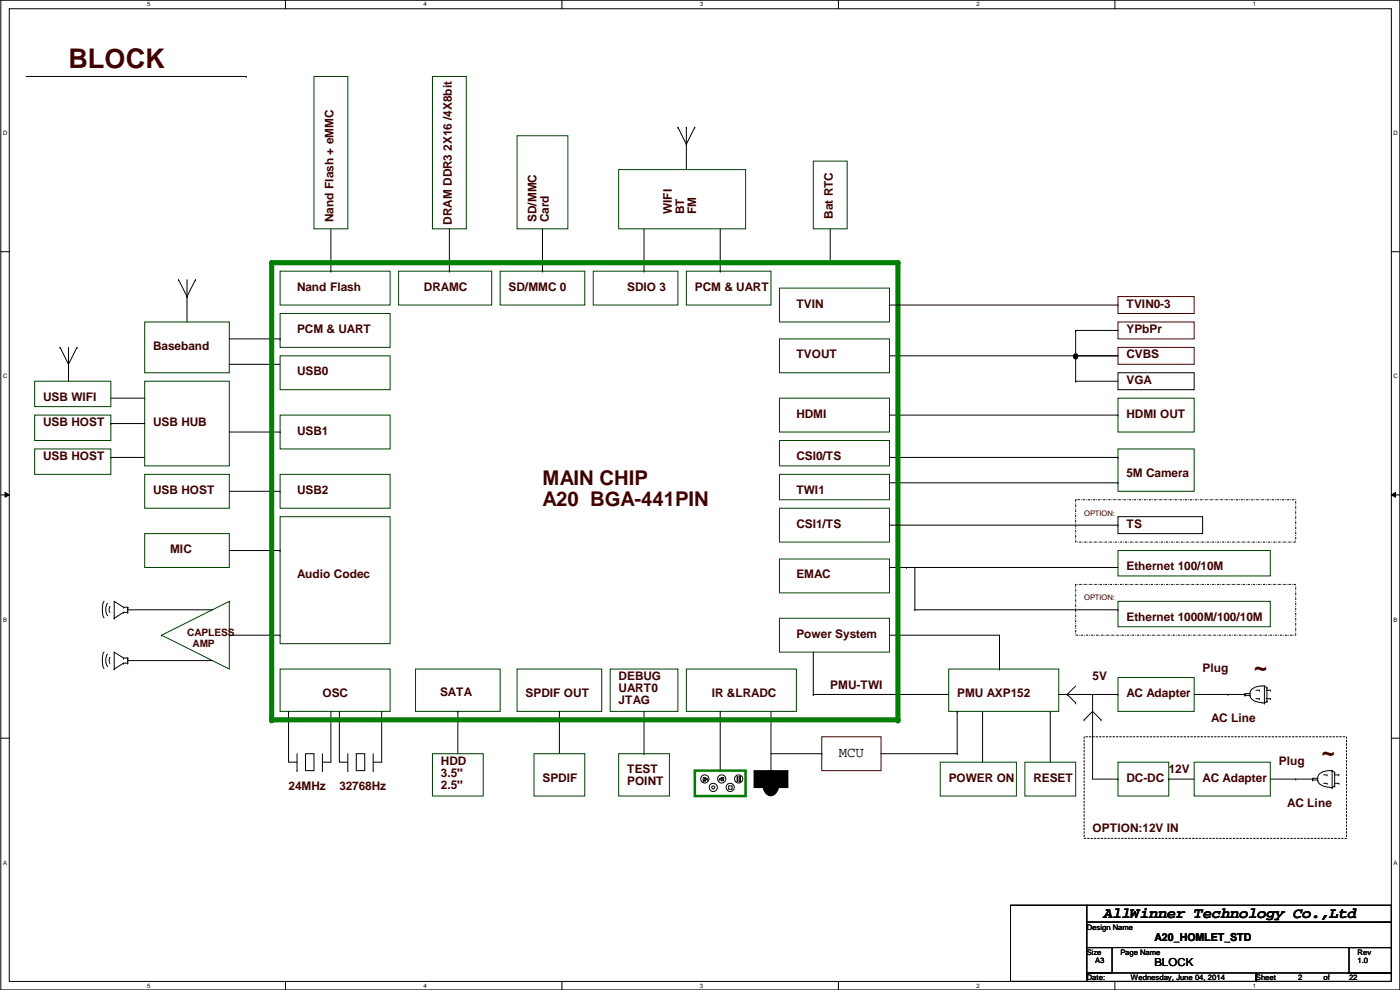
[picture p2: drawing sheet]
<svg xmlns="http://www.w3.org/2000/svg" width="420mm" height="297mm" viewBox="0 0 420 297" stroke-linecap="round" stroke-linejoin="round" font-family="sans-serif">
<path d="M.2 .1h419.9v296.9h-419.9zM2.8 2.6h414.8v291.9h-414.8z" fill="none" stroke="#000" stroke-width=".3"/>
<g fill="#fff">
<path d="M44.2 .3h1v2.1h-1z"/>
<path d="M44.2 294.7h1v2.1h-1z"/>
</g>
<path d="M85.7 .1v2.5M85.7 294.5v2.5" fill="none" stroke="#000" stroke-width=".3"/>
<g fill="#fff">
<path d="M127.1 .3h1v2.1h-1z"/>
<path d="M127.1 294.7h1v2.1h-1z"/>
</g>
<path d="M168.6 .1v2.5M168.6 294.5v2.5" fill="none" stroke="#000" stroke-width=".3"/>
<g fill="#fff">
<path d="M210 .3h1.1v2.1h-1.1z"/>
<path d="M210 294.7h1.1v2.1h-1.1z"/>
</g>
<path d="M251.6 .1v2.5M251.6 294.5v2.5" fill="none" stroke="#000" stroke-width=".3"/>
<g fill="#fff">
<path d="M293 .3h1v2.1h-1z"/>
<path d="M293 294.7h1v2.1h-1z"/>
</g>
<path d="M334.6 .1v2.5M334.6 294.5v2.5" fill="none" stroke="#000" stroke-width=".3"/>
<g fill="#fff">
<path d="M376 .3h1v2.1h-1z"/>
<path d="M376 294.7h1v2.1h-1z"/>
<path d="M.9 39h1.3v2.1h-1.3z"/>
<path d="M418.2 39h1.3v2.1h-1.3z"/>
<path d="M.9 111.9h1.3v2.1h-1.3z"/>
<path d="M418.2 111.9h1.3v2.1h-1.3z"/>
</g>
<path d="M.2 75.5h2.6M417.6 75.5h2.5" fill="none" stroke="#000" stroke-width=".3"/>
<g fill="#fff">
<path d="M.9 184.9h1.2v2h-1.2z"/>
<path d="M418.2 184.9h1.2v2h-1.2z"/>
</g>
<path d="M.2 148.5h2.6M1.5 147.7l1.3 .8-1.3 .7zM417.6 148.5l1.2-.8v1.5zM417.6 148.5h2.5" fill="none" stroke="#000" stroke-width=".3"/>
<path d="M1.5 147.7l1.3 .8-1.3 .7zM417.6 148.5l1.2-.8v1.5z" fill="#000"/>
<g fill="#fff">
<path d="M.9 257.9h1.1v2h-1.1z"/>
<path d="M418.2 257.9h1.1v2h-1.1z"/>
</g>
<g fill="none" stroke="#000" stroke-width=".3">
<path d="M7.9 22.9h66M73.9 22.9h.1M203.4 38.2h.1M203.4 38.2l2.6 5.1M206 38.2h.1M206 38.2v12.7M208.5 38.2h.1M208.5 38.2l-2.5 5.1M206 43.3h.1M99.3 68.7v12.7M134.9 68.7v12.7M162.8 68.7v12.7"/>
<path d="M193.3 68.7v12.7M216.1 68.7v12.7M249.2 78.8h.1M249.2 68.7v10.1M53.6 83.9h.1M53.6 83.9l2.5 5.1M56.1 89h.1M56.1 89v7.6M58.7 83.9h.1M58.7 83.9l-2.6 5.1M99.3 81.4h.1M134.9 81.4h.1"/>
<path d="M162.8 81.4h.1M193.3 81.4h.1M216.1 81.4h.1M322.8 99.1h.1M322.8 99.1h12.7M322.8 99.1v15.3M18 104.2h.1M18 104.2l2.6 5.1M20.6 109.3h.1M20.6 104.2v10.2M23.1 104.2h.1M23.1 104.2l-2.5 5.1"/>
<path d="M33.3 119.5h10.1M43.4 119.5h.1M68.8 109.3h.1M68.8 109.3h15.3M68.8 101.7h15.3M84.1 101.7h.1M266.9 106.8h.1M266.9 106.8h68.6M322.8 114.4h.1M322.8 106.8h.1M322.8 114.4h12.7M335.5 111.8h22.9v5.1h-22.9z"/>
<path d="M33.3 137.2h.1M33.3 127.1h.1M33.3 137.2h10.1M33.3 127.1h10.1M68.8 129.6h15.3M84.1 129.6h.1M266.9 137.2h68.6M266.9 124.5h68.6M335.5 124.5h.1M335.5 137.2h.1M68.8 147.4h15.3M84.1 147.4h.1"/>
<path d="M266.9 144.9h68.6M335.5 155h25.4v5.1h-25.4zM335.5 144.9h.1M68.8 165.2h15.3M84.1 165.2h.1M266.9 170.3h.1M266.9 170.3h68.6M272 170.3h.1M274.6 170.3v12.7M31.2 180.4a6.2 6.2 0 0 0 0 4.9M31.2 195.7a6.2 6.2 0 0 0 0 4.9M32.2 181a3.4 3.4 0 0 0 .1 3.7"/>
<path d="M32.2 196.3a3.4 3.4 0 0 0 .1 3.7M33 181.9l-.2 1 .2 .9M33 197.2l-.2 .9 .2 1M34.3 185.5h.1M37.1 183.7h.1M37.1 182.2h.1M37.1 199h.1M37.1 197.4h.1M37.1 182.2h1.2M37.1 183.7l-2.8 1.8M37.1 182.2l-2.8-1.8v5.1M37.1 197.4l-2.8-1.7v5"/>
<path d="M37.1 183.7h1.2M37.1 199h1.2M37.1 197.4h1.2M37.1 199l-2.8 1.7M38.3 182.2h.1M38.3 183.7h.1M38.3 199h.1M38.3 197.4h.1M38.3 198.2h.1M38.3 183h.1M38.3 182.2v1.5M38.3 197.4v1.6"/>
<path d="M38.3 198.2h25.4M38.3 183h25.4M68.8 190.6h15.3M84.1 190.6h.1M244.1 195.7v12.7M266.9 190.6h33.1M274.6 183h.1M274.6 183h60.9M300 190.6h.1M300 190.6v10.1M335.5 183h.1M34.3 200.7h.1"/>
<path d="M86.6 213.4v15.3h2.5M99.3 213.4v15.3h-2.5M101.8 213.4v15.3h2.6M114.5 213.4v15.3h-2.5M137.4 213.4h.1M137.4 213.4v12.7M167.9 213.4h.1M167.9 213.4v12.7M193.3 213.4v12.7M216.1 213.4v17.8M231.4 213.4v17.8M244.1 208.4h.1"/>
<path d="M244.1 208.4h40.6M287.3 213.4h.1M287.3 213.4v12.7M294.9 213.4h.1M294.9 213.4v15.3M300 200.7h.1M315.2 213.4h.1M315.2 213.4v15.3M317.7 208.4h17.8M320.3 208.4h.1M320.3 208.4l2.5 2.5M322.8 210.9h.1"/>
<path d="M322.8 205.8l-2.5 2.6M325.4 216h.1M325.4 216l2.5-2.6 2.5 2.6M327.9 208.4h.1M327.9 208.4v25.4h7.6M330.4 216h.1M335.5 208.4h.1M358.4 208.4h15.2M368.5 208.4h.1M373.6 208.4h.1M373.6 208.6h.1M373.6 208.6h1.5"/>
<path d="M375.1 208.6v.1a2.77 2.77 0 0 0 2.8 2l.8 .1M375.1 208.6h.1M375.1 208.1h.1M375.1 208.1h-1.5v.5M376.9 209.6h1M376.9 207.1h1M377.9 209.6h.1M377.9 207.1h.1M378.7 210.9h.8M379.5 210.9h.1M379.5 205.8h.1M379.5 205.8h-.8a3.2 3.2 0 0 0-3.6 2.1v.2"/>
<path d="M379.5 205.8l.7 .5M379.5 205.8v5.1M380 209.6h1.2M380 207.1h1.2M380.2 206.3h.1M380.2 210.4h.1M380.2 206.3v4.1M380.2 210.4l-.7 .5M381.2 209.6h.1M381.2 207.1h.1M.2 221.5h2.6M89.1 231.2h.1"/>
<path d="M89.1 226.1v5.1M91.7 226.1h2.5v5.1h-2.5zM96.8 231.2h.1M96.8 226.1v5.1M104.4 231.2h.1M104.4 226.1v5.1M106.9 226.1h2.6v5.1h-2.6zM112 231.2h.1M112 226.1v5.1M193.3 226.1h.1M211.1 234.3h.1M211.6 234.3h.1"/>
<path d="M211.6 233.5h.1M211.6 234h.1M211.6 233.5l-.5-.2v1M211.6 234l-.5 .3M212.3 233.8h.1M212.3 233.8l-.7-.5v1M212.3 233.8l-.7 .5M215.9 233.8h.1M216.1 231.2h.1M216.7 233.5h.1M216.7 233.3h.1M216.7 234h.1"/>
<path d="M216.7 233.3v1l-.8-.5M216.7 233.3l-.8 .5M217.2 233.3h.1M217.2 233.3l-.5 .2M217.2 233.3v1l-.5-.3M218.7 235.8h1v1h-1zM221.2 233h.3v1.5h-.3zM222 233h.2v1.5h-.2zM226.3 231.2h10.2v5.1h-10.2zM229.8 232a2.07 2.07 0 0 1 2-.7 2.07 2.07 0 0 1 1.6 1.5 4.4 4.4 0 0 1-1.6 5.9 2.72 2.72 0 0 1-2.9-3 5 5 0 0 1 .9-3.7zM231.4 231.2h.1M231.4 226.1h15.2"/>
<path d="M246.6 226.1h.1M264.4 226.1h22.9M287.3 226.1h.1M335.5 233.8h.1M350.8 233.8h.1M350.8 233.8h7.6M381.2 233.8h12.7M388.9 233.8h.1M393.9 233.8h.1M393.9 234h.1M393.9 234h1.6M395.5 234v.1a2.77 2.77 0 0 0 2.7 2l.8 .1"/>
<path d="M395.5 233.5h.1M395.5 234h.1M395.5 233.5h-1.6v.5M397.2 232.5h1.1M397.2 235h1.1M398.3 232.5h.1M398.3 235h.1M399 236.3h.8M399.8 231.2h-.8a3.2 3.2 0 0 0-3.5 2.1v.2M399.8 236.3h.1M399.8 231.2h.1M399.8 231.2l.7 .5"/>
<path d="M399.8 231.2v5.1M400.5 235.8h.1M400.5 231.7h.1M400.5 231.7v4.1M400.5 235.8l-.7 .5M400.5 232.5h1.3M400.5 235h1.3M401.8 235h.1M401.8 232.5h.1M417.6 221.5h2.5"/>
<circle cx="211.5" cy="233.7" r="1.23"/>
<circle cx="214.1" cy="236.3" r=".48"/>
<circle cx="214.1" cy="236.3" r="1.23"/>
<circle cx="216.6" cy="233.7" r="1.23"/>
<circle cx="219.1" cy="236.3" r="1.23"/>
<circle cx="221.7" cy="233.7" r="1.23"/>
</g>
<path d="M335.5 96.6h22.9v5.1h-22.9zM335.5 104.2h22.9v5.1h-22.9zM246.6 221.1h17.8v10.1h-17.8z" fill="none" stroke="#400000" stroke-width=".3"/>
<g fill="none" stroke="#004000" stroke-width=".3">
<path d="M94.2 22.9h10.2v45.8h-10.2zM129.8 22.9h10.1v45.8h-10.1zM155.2 40.7h15.2v28h-15.2zM185.7 50.9h38.1v17.8h-38.1zM244.1 48.3h10.1v20.4h-10.1zM43.4 96.6h25.4v15.2h-25.4zM84.1 81.4h33v10.1h-33zM84.1 94.1h33v10.1h-33zM119.6 81.4h28v10.1h-28zM150.1 81.4h25.4v10.1h-25.4zM178 81.4h25.4v10.1h-25.4zM206 81.4h25.4v10.1h-25.4z"/>
<path d="M10.4 114.4h22.9v7.6h-22.9zM43.4 114.4h25.4v25.4h-25.4zM84.1 106.8h33v10.1h-33zM233.9 119.5h33v10.1h-33zM335.5 119.5h22.9v10.1h-22.9zM10.4 124.5h22.9v7.7h-22.9zM10.4 134.7h22.9v7.6h-22.9zM84.1 124.5h33v10.2h-33zM233.9 132.2h33v7.6h-33zM335.5 134.7h22.9v12.7h-22.9zM43.4 142.3h25.4v10.2h-25.4zM84.1 155h33v38.1h-33z"/>
<path d="M84.1 142.3h33v10.2h-33zM233.9 142.3h33v7.6h-33zM43.4 160.1h25.4v10.2h-25.4zM233.9 167.7h33v10.2h-33zM335.5 165.2h45.7v7.6h-45.7zM48.5 190.6h.1M68.8 180.4h.1M68.8 180.4v20.3l-20.3-10.1M68.8 180.4l-20.3 10.2M233.9 185.5h33v10.2h-33zM335.5 180.4h45.7v7.6h-45.7zM84.1 200.7h33v12.7h-33z"/>
<path d="M124.7 200.7h25.4v12.7h-25.4zM155.2 200.7h25.4v12.7h-25.4zM183.1 200.7h20.3v12.7h-20.3zM206 200.7h33v12.7h-33zM284.7 200.7h33v12.7h-33zM335.5 203.3h22.9v10.1h-22.9zM129.8 226.1h15.2v12.7h-15.2zM160.3 226.1h15.2v12.7h-15.2zM185.7 226.1h15.2v12.7h-15.2zM282.2 228.7h22.8v10.1h-22.8zM307.6 228.7h15.2v10.1h-15.2zM335.5 228.7h15.3v10.1h-15.3z"/>
<path d="M358.4 228.7h22.8v10.1h-22.8z"/>
</g>
<circle cx="322.8" cy="106.8" r=".76" fill="#000"/>
<g fill="#000">
<path d="M226.3 231.2h10.2v5.1h-10.2z" fill-rule="evenodd"/>
<path d="M229.8 232a2.07 2.07 0 0 1 2-.7 2.07 2.07 0 0 1 1.6 1.5 4.4 4.4 0 0 1-1.6 5.9 2.72 2.72 0 0 1-2.9-3 5 5 0 0 1 .9-3.7z" fill-rule="evenodd"/>
</g>
<path d="M325.4 221.1h78.7v30.4h-78.7z" fill="none" stroke="#000" stroke-width=".3" stroke-dasharray=".5 .5"/>
<path d="M208.5 231.2h15.3v7.6h-15.3z" fill="none" stroke="#008000" stroke-width=".76"/>
<path d="M322.8 175.3h66.1v15.3h-66.1z" fill="none" stroke="#000" stroke-width=".3" stroke-dasharray=".5 .5 0 .5"/>
<path d="M81.5 78.8h188" fill="none" stroke="#008000" stroke-width="1.5"/>
<circle cx="269.5" cy="78.8" r=".76" fill="#008000"/>
<path d="M81.5 216h188" fill="none" stroke="#008000" stroke-width="1.5"/>
<circle cx="269.5" cy="216" r=".76" fill="#008000"/>
<path d="M269.5 78.8v137.2" fill="none" stroke="#008000" stroke-width="1.5"/>
<circle cx="269.5" cy="216" r=".76" fill="#008000"/>
<path d="M81.5 78.8v137.2" fill="none" stroke="#008000" stroke-width="1.5"/>
<circle cx="81.5" cy="216" r=".76" fill="#008000"/>
<path d="M233.9 86.4h33v10.2h-33zM233.9 101.7h33v10.1h-33zM233.9 152.5h33v10.1h-33z" fill="none" stroke="#004000" stroke-width=".3"/>
<g fill="none" stroke="#000" stroke-width=".3">
<path d="M56.1 89h.1M56.1 83.9v5.1M266.9 91.5h68.6M335.5 91.5h.1M266.9 157.6h68.6M335.5 157.6h.1M303.3 271.6h22.8v22.9h-22.8zM326.1 271.6h91.5v5.1h-91.5zM326.1 276.7h91.5v7.6h-91.5zM326.1 284.3h7.6v7.6h-7.6zM326.1 291.9h50.8v2.6h-50.8zM376.9 291.9h40.7v2.6h-40.7z"/>
<path d="M404.9 284.3h12.7v7.6h-12.7z"/>
</g>
<path d="M322.8 149.9h66.1v12.7h-66.1z" fill="none" stroke="#000" stroke-width=".3" stroke-dasharray=".5 .5 0 .5"/>
<path d="M335.5 89h22.9v5.1h-22.9z" fill="none" stroke="#400000" stroke-width=".3"/>
<text font-size="8.1" fill="#400000" x="20.6" y="20.3">BLOCK</text>
<g font-size="7.4" fill="#400000">
<text x="376.2" y="202.5">~</text>
<text x="396.5" y="227.9">~</text>
</g>
<g font-size="6.1" fill="#400000">
<text x="162.8" y="145.5">MAIN CHIP</text>
<text x="162.8" y="151.7">A20 BGA-441PIN</text>
</g>
<text font-size="4.6" x="331.2" y="275.4">AllWinner Technology Co.,Ltd</text>
<text font-size="4.3" x="251.7" y="227.2">MCU</text>
<g font-size="3.6" fill="#400000">
<text x="201.7" y="64.3" transform="rotate(-90 201.7 64.3)">WIFI</text>
<text x="205.3" y="64.3" transform="rotate(-90 205.3 64.3)">BT</text>
<text x="208.9" y="64.3" transform="rotate(-90 208.9 64.3)">FM</text>
<text x="249.9" y="65.6" transform="rotate(-90 249.9 65.6)">Bat RTC</text>
<text x="100.1" y="66.6" transform="rotate(-90 100.1 66.6)">Nand Flash + eMMC</text>
<text x="135.6" y="67.4" transform="rotate(-90 135.6 67.4)">DRAM DDR3 2X16 /4X8bit</text>
<text x="161" y="66.6" transform="rotate(-90 161 66.6)">SD/MMC</text>
<text x="164.7" y="66.6" transform="rotate(-90 164.7 66.6)">Card</text>
<text x="89.1" y="87.2">Nand Flash</text>
<text x="127.2" y="87.2">DRAMC</text>
<text x="152.6" y="87.2">SD/MMC 0</text>
<text x="188.2" y="87.2">SDIO 3</text>
<text x="208.5" y="87.2">PCM &amp; UART</text>
<text x="239" y="92.3">TVIN</text>
<text x="338.1" y="92.3">TVIN0-3</text>
<text x="89.1" y="99.9">PCM &amp; UART</text>
<text x="338.1" y="99.9">YPbPr</text>
<text x="46" y="105">Baseband</text>
<text x="239" y="107.5">TVOUT</text>
<text x="338.1" y="107.5">CVBS</text>
<text x="89.1" y="112.6">USB0</text>
<text x="338.1" y="115.1">VGA</text>
<text x="12.9" y="120.2">USB WIFI</text>
<text x="239" y="125.3">HDMI</text>
<text x="338.1" y="125.3">HDMI OUT</text>
<text x="12.9" y="127.8">USB HOST</text>
<text x="46" y="127.8">USB HUB</text>
<text x="89.1" y="130.4">USB1</text>
<text x="12.9" y="138">USB HOST</text>
<text x="239" y="138">CSI0/TS</text>
<text x="338.1" y="143.1">5M Camera</text>
<text x="46" y="148.2">USB HOST</text>
<text x="89.1" y="148.2">USB2</text>
<text x="239" y="148.2">TWI1</text>
<text x="239" y="158.3">CSI1/TS</text>
<text x="338.1" y="158.3">TS</text>
<text x="51" y="165.9">MIC</text>
<text x="89.1" y="173.6">Audio Codec</text>
<text x="239" y="173.6">EMAC</text>
<text x="338.1" y="171">Ethernet 100/10M</text>
<text x="239" y="191.3">Power System</text>
<text x="338.1" y="186.3">Ethernet 1000M/100/10M</text>
<text x="360.9" y="201.5">Plug</text>
<text x="96.8" y="209.1">OSC</text>
<text x="132.1" y="208.9">SATA</text>
<text x="157.7" y="209.1">SPDIF OUT</text>
<text x="185.7" y="204">DEBUG</text>
<text x="185.7" y="207.7">UART0</text>
<text x="213.6" y="209.1">IR &amp;LRADC</text>
<text x="249.2" y="206.6">PMU-TWI</text>
<text x="287.3" y="209.1">PMU AXP152</text>
<text x="327.9" y="204">5V</text>
<text x="338.1" y="209.1">AC Adapter</text>
<text x="185.7" y="211.3">JTAG</text>
<text x="363.5" y="216.7">AC Line</text>
<text x="132.3" y="229.4">HDD</text>
<text x="132.3" y="233.1">3.5''</text>
<text x="188.2" y="232">TEST</text>
<text x="350.8" y="232">12V</text>
<text x="383.8" y="229.4">Plug</text>
<text x="86.6" y="237.1">24MHz</text>
<text x="101.8" y="237.1">32768Hz</text>
<text x="132.3" y="236.7">2.5''</text>
<text x="162.8" y="234.5">SPDIF</text>
<text x="188.2" y="235.6">POINT</text>
<text x="284.7" y="234.5">POWER ON</text>
<text x="310.1" y="234.5">RESET</text>
<text x="338.1" y="234.5">DC-DC</text>
<text x="360.9" y="234.5">AC Adapter</text>
<text x="386.3" y="242.1">AC Line</text>
<text x="327.9" y="249.8">OPTION:12V IN</text>
</g>
<g font-size="3.3">
<text x="346.4" y="282.3">A20_HOMLET_STD</text>
<text x="346.4" y="289.8">BLOCK</text>
</g>
<g font-size="3" fill="#400000">
<text x="56.1" y="190.9">CAPLESS</text>
<text x="57.8" y="194.1">AMP</text>
</g>
<g font-size="2.3" fill="#400000">
<text x="325.4" y="154.7">OPTION:</text>
<text x="325.4" y="180.1">OPTION:</text>
</g>
<g font-size="2.3">
<text x="326.1" y="278.9">Design Name</text>
<text x="326.1" y="286.5">Size</text>
<text x="336.3" y="286.5">Page Name</text>
<text x="407.4" y="286.5">Rev</text>
<text x="328.7" y="289.1">A3</text>
<text x="407.4" y="289.1">1.0</text>
<text x="326.1" y="294.1">Date:</text>
<text x="339.3" y="294.1">Wednesday, June 04, 2014</text>
<text x="376.9" y="294.1">Sheet</text>
<text x="389.6" y="294.1">2</text>
<text x="397.2" y="294.1">of</text>
<text x="404.9" y="294.1">22</text>
</g>
<g font-size="1.8">
<text x="44.2" y="1.9">5</text>
<text x="127.1" y="1.9">4</text>
<text x="210" y="1.9">3</text>
<text x="293" y="1.9">2</text>
<text x="376" y="1.9">1</text>
<text x=".9" y="40.6">D</text>
<text x="418.2" y="40.6">D</text>
<text x=".9" y="113.5">C</text>
<text x="418.2" y="113.5">C</text>
<text x=".9" y="186.5">B</text>
<text x="418.2" y="186.5">B</text>
<text x=".9" y="259.5">A</text>
<text x="418.2" y="259.5">A</text>
<text x="44.2" y="296.3">5</text>
<text x="127.1" y="296.3">4</text>
<text x="210" y="296.3">3</text>
<text x="293" y="296.3">2</text>
<text x="376" y="296.3">1</text>
</g>
</svg>
